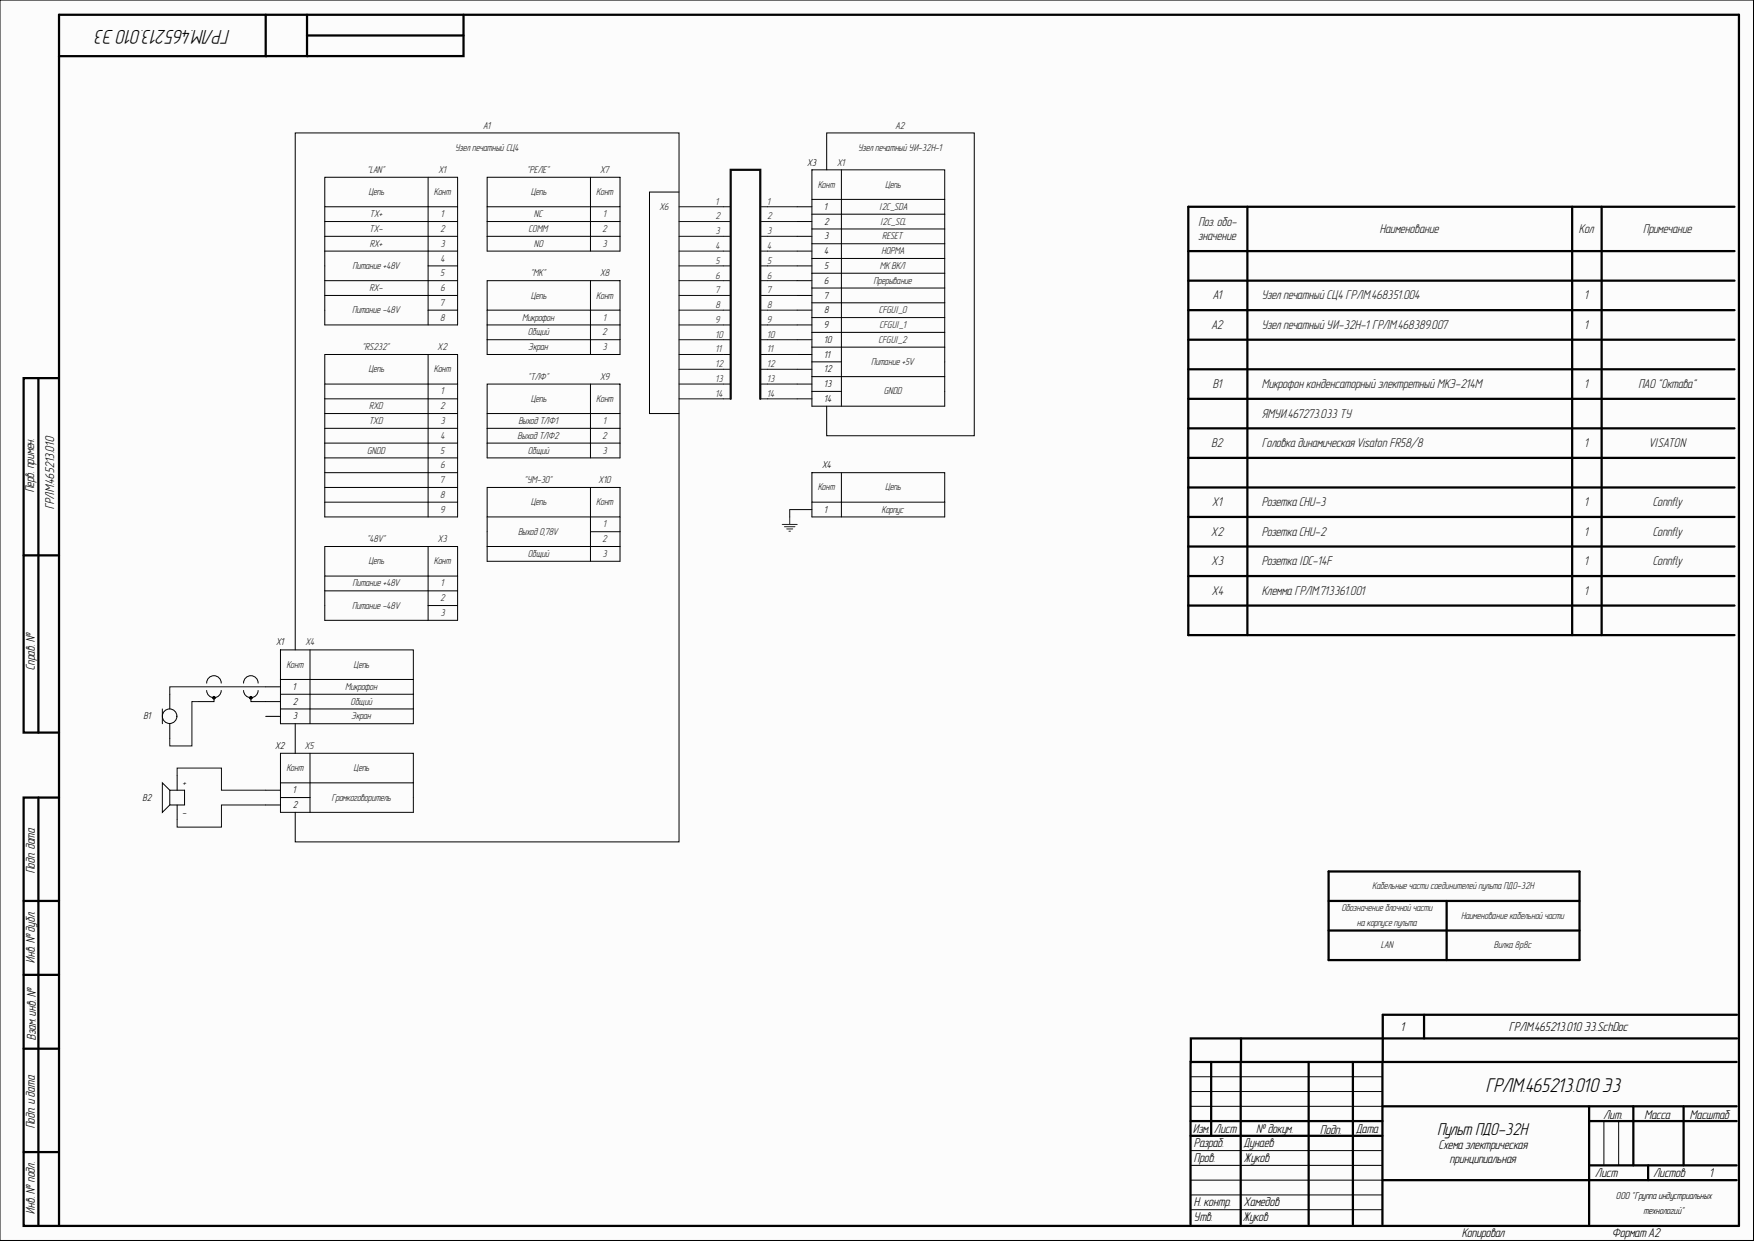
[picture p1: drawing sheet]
<svg xmlns="http://www.w3.org/2000/svg" width="594mm" height="420mm" viewBox="0 0 594 420" stroke-linecap="round" stroke-linejoin="round" font-family="sans-serif">
<path d="M0 0h592.9v419.3h-592.9z" fill="#fcfcfc" stroke="#000" stroke-width=".34"/>
<g fill="none" stroke="#000" stroke-width=".76">
<path d="M20 5h568v409.4h-568zM89.8 5v14h-69.8M103.8 5v14h-14M103.8 12h52.9M156.7 5v14h-52.9M421.8 69.9v144.8M531.6 69.9v144.8M541.5 69.9v144.8M586.5 69.9h-184.7v144.8h184.7M401.8 84.9h184.7M401.8 94.9h184.7M401.8 104.8h184.7"/>
<path d="M401.8 114.8h184.7M13 127.8v119.8M20 127.8h-12v119.8h12M401.8 124.8h184.7M401.8 134.8h184.7M401.8 144.8h184.7M401.8 154.8h184.7M401.8 164.8h184.7M401.8 174.7h184.7M8 187.7h12M401.8 184.7h184.7M401.8 194.7h184.7"/>
<path d="M401.8 204.7h184.7M13 269.6v144.8M20 269.6h-12v144.8h12M449.2 294.6h84.9v29.9h-84.9zM8 304.5h12M449.2 304.5h84.9M449.2 314.5h84.9M489.1 304.5v20M8 329.5h12M8 354.5h12M409.5 359v24.9M419.5 359v54.9"/>
<path d="M419.6 351v8M442.5 359v54.9M457.4 359v54.9M467.4 359v54.9M481.5 343v8M587.2 359h-184.7v54.9M587.3 351h-184.7v8M587.3 343h-119.8v16M402.5 379h64.9M467.4 374h119.8M537.3 374v39.9M537.3 379h49.9"/>
<path d="M552.3 374v19.9M569.2 374v19.9M8 389.4h12M402.5 383.9h64.9M467.4 398.9h119.8M537.3 393.9h49.9M557.3 393.9v5"/>
</g>
<g fill="none" stroke="#000" stroke-width=".34">
<path d="M109.8 59.9h44.9v10h-44.9zM144.8 59.9v49.9M164.7 59.9h44.9v10h-44.9zM199.6 59.9v25M274.5 57.4h44.9v10h-44.9zM279.5 57.4v-12.5h49.9v102.4h-49.9v-10M284.5 57.4v79.9M109.8 74.9h44.9M109.8 79.9h44.9M109.8 69.9v39.9h44.9v-39.9M164.7 74.9h44.9M164.7 79.9h44.9"/>
<path d="M164.7 69.9v15h44.9v-15M229.6 64.9h-10v74.9h10M269.5 69.9h5M269.5 74.9h5M269.5 79.9h5M274.5 77.4h44.9M274.5 72.4h44.9M274.5 67.4v69.9h44.9v-69.9M109.8 84.9h44.9M109.8 94.9h44.9M109.8 99.9h44.9M144.8 89.9h9.9"/>
<path d="M164.7 94.9h44.9v9.9h-44.9zM199.6 94.9v24.9M269.5 84.9h5M269.5 89.9h5M269.5 94.9h5M269.5 99.9h5M274.5 97.4h44.9M274.5 87.4h44.9M274.5 82.4h44.9M274.5 92.4h44.9M109.8 119.8h44.9v10h-44.9zM144.8 104.8h9.9"/>
<path d="M144.8 119.8v54.9M164.7 109.8h44.9M164.7 114.8h44.9M164.7 104.8v15h44.9v-15M269.5 104.8h5M269.5 109.8h5M269.5 114.8h5M269.5 119.8h5M274.5 102.4h44.9M274.5 107.3h44.9M274.5 112.3h44.9M274.5 117.3h44.9"/>
<path d="M109.8 134.8h44.9M109.8 129.8v44.9h44.9v-44.9M109.8 139.8h44.9M164.7 129.8h44.9v10h-44.9zM164.7 139.8v15h44.9v-15M199.6 129.8v25M269.5 124.8h5M269.5 129.8h5M269.5 134.8h5M274.5 127.3h44.9M274.5 122.3h10M274.5 132.3h10"/>
<path d="M109.8 144.8h44.9M109.8 149.8h44.9M109.8 154.8h44.9M109.8 159.8h44.9M164.7 144.8h44.9M164.7 149.8h44.9M274.5 159.8h44.9v9.9h-44.9zM284.5 159.8v14.9M109.8 164.8h44.9M109.8 169.7h44.9M164.7 164.8h44.9v9.9h-44.9zM164.7 174.7v15h44.9v-15"/>
<path d="M199.6 164.8v24.9M199.6 179.7h10M269.5 172.3h5M274.5 169.7v5h44.9v-5M109.8 184.7h44.9v10h-44.9zM109.8 194.7v15h44.9v-15M109.8 199.7h44.9M144.8 184.7v25M164.7 184.7h44.9M94.8 219.7h45v10h-45zM99.8 219.7v-174.8h129.8v239.7h-129.8v-10M104.8 219.7v24.9"/>
<path d="M144.8 204.7h9.9M54.9 239.6v5M57.4 234.7v4.9M72.4 235.9v1.3h-5M74.8 230.9a2.46 2.46 0 0 0-2.5-2.5 2.46 2.46 0 0 0-2.4 2.5M74.8 233.4a2.46 2.46 0 0 1-2.5 2.4 2.46 2.46 0 0 1-2.4-2.4M84.8 235.9v1.3h10M87.3 230.9a2.46 2.46 0 0 0-2.5-2.5 2.46 2.46 0 0 0-2.4 2.5M87.3 233.4a2.46 2.46 0 0 1-2.5 2.4 2.46 2.46 0 0 1-2.4-2.4M89.8 232.2h5M94.8 234.7h45M94.8 239.6h45"/>
<path d="M94.8 229.7v14.9h45v-14.9M57.4 244.6v5M89.8 242.1h5M94.8 254.6h45v10h-45zM99.8 244.6v10M104.8 254.6v20M57.4 267.1h5v5h-5zM57.4 267.1l-2.5-2.5v10l2.5-2.5M59.9 262.1v5M59.9 272.1v5M89.8 267.1h5M89.8 272.1h5"/>
<path d="M94.8 264.6v10h45v-10M94.8 269.6h10M534.1 294.6v5M402.5 364h64.9M402.5 369h64.9M402.5 374h64.9M542.3 379v14.9M547.3 379v14.9M402.5 388.9h64.9M402.5 393.9h64.9M402.5 398.9h64.9M8 414.4h5"/>
<path d="M402.5 403.9h64.9M402.5 408.9h64.9"/>
<circle cx="57.4" cy="242.1" r="2.46"/>
</g>
<g fill="none" stroke="#0e0e0e" stroke-width=".34">
<path d="M229.6 69.9h17.5M229.6 74.9h17.5M229.6 79.9h17.5M257 69.9h12.5M257 74.9h12.5M257 79.9h12.5M229.6 84.9h17.5M229.6 89.9h17.5M229.6 94.9h17.5M229.6 99.9h17.5M257 84.9h12.5M257 89.9h12.5"/>
<path d="M257 94.9h12.5M257 99.9h12.5M229.6 104.8h17.5M229.6 109.8h17.5M229.6 114.8h17.5M229.6 119.8h17.5M257 104.8h12.5M257 109.8h12.5M257 114.8h12.5M257 119.8h12.5M229.6 124.8h17.5M229.6 129.8h17.5"/>
<path d="M229.6 134.8h17.5M257 124.8h12.5M257 129.8h12.5M257 134.8h12.5M269.5 172.3h-2.5v2.4M67.4 237.2h-2.5v14.9h-7.5v-2.5M89.8 232.2h-32.4v2.5M59.9 262.1v-2.5h15v7.5h14.9M89.8 272.1h-14.9v7.5h-15v-2.5"/>
</g>
<path d="M264.5 177.3h5M265.2 178h3.6M266 178.8h2M266.8 179.6h.5M267 174.7v2.6" fill="none" stroke="#262626" stroke-width=".34"/>
<g fill="#000" stroke="#000" stroke-width=".34">
<circle cx="72.3" cy="235.9" r=".46"/>
<circle cx="84.8" cy="235.9" r=".46"/>
</g>
<path d="M247.1 134.8v-77.4h9.9v77.4" fill="none" stroke="#0e0e0e" stroke-width=".76"/>
<g font-size="6.8" fill="#010101">
<text x="77.8" y="10.2" transform="rotate(-180 77.8 10.2)">ГРЛМ.465213.010 Э3</text>
<text x="502.4" y="369">ГРЛМ.465213.010Э3</text>
</g>
<text font-size="5.8" fill="#010101" x="486.1" y="383.7">Пульт ПДО-32Н</text>
<g font-size="4.3" fill="#1c1c1c">
<text x="405.3" y="76.2">Поз. обо-</text>
<text x="405.3" y="81.2">значение</text>
<text x="466.7" y="78.7">Наименование</text>
<text x="534" y="78.7">Кол</text>
<text x="555.7" y="78.7">Примечание</text>
<text x="410.1" y="101.2">A1</text>
<text x="426.7" y="101.2">Узелпечатный СЦ4 ГРЛМ.468351.004</text>
<text x="535.8" y="101.2">1</text>
<text x="409.7" y="111.2">A2</text>
<text x="426.7" y="111.2">Узелпечатный УИ-32Н-1 ГРЛМ.468389.007</text>
<text x="535.8" y="111.2">1</text>
<text x="410.1" y="131.1">B1</text>
<text x="426.7" y="131.1">Микрофон конденсаторный электретный МКЭ-214М</text>
<text x="535.8" y="131.1">1</text>
<text x="554.1" y="131.1">ПАО &quot;Октава&quot;</text>
<text x="426.7" y="141.2">ЯМУИ.467273.033 ТУ</text>
<text x="409.7" y="151.1">B2</text>
<text x="426.7" y="151.1">Головка динамическая Visaton FR58/8</text>
<text x="535.8" y="151.1">1</text>
<text x="557.7" y="151.1">VISATON</text>
<text x="410" y="171.1">X1</text>
<text x="426.7" y="171.1">Розетка CHU-3</text>
<text x="535.8" y="171.1">1</text>
<text x="559" y="171.1">Connfly</text>
<text x="409.6" y="181.1">X2</text>
<text x="426.7" y="181.1">Розетка CHU-2</text>
<text x="535.8" y="181.1">1</text>
<text x="559" y="181.1">Connfly</text>
<text x="409.7" y="191">X3</text>
<text x="426.7" y="191">Розетка IDC-14F</text>
<text x="535.8" y="191">1</text>
<text x="559" y="191">Connfly</text>
<text x="409.9" y="201">X4</text>
<text x="426.7" y="201">Клемма ГРЛМ.713361.001</text>
<text x="535.8" y="201">1</text>
</g>
<g font-size="4.3" fill="#010101">
<text x="11.6" y="166.4" transform="rotate(-90 11.6 166.4)">Перв. примен.</text>
<text x="18.3" y="172.2" transform="rotate(-90 18.3 172.2)">ГРЛМ.465213.010</text>
<text x="11.8" y="226.5" transform="rotate(-90 11.8 226.5)">Справ. №</text>
<text x="11.8" y="295.2" transform="rotate(-90 11.8 295.2)">Подп. дата</text>
<text x="11.8" y="325.5" transform="rotate(-90 11.8 325.5)">Инв. №дубл.</text>
<text x="12.1" y="351.5" transform="rotate(-90 12.1 351.5)">Взам. инв. №</text>
<text x="473.8" y="348.4">1</text>
<text x="510.3" y="348.4">ГРЛМ.465213.010Э3.SchDoc</text>
<text x="11.8" y="381.4" transform="rotate(-90 11.8 381.4)">Подп. и дата</text>
<text x="403.4" y="382.9">Изм.</text>
<text x="410.7" y="382.9">Лист</text>
<text x="424.9" y="382.9">№докум.</text>
<text x="446.5" y="383.2">Подп.</text>
<text x="458.7" y="382.9">Дата</text>
<text x="542.2" y="378.1">Лит.</text>
<text x="556.1" y="378.1">Масса</text>
<text x="571.5" y="378.1">Масштаб</text>
<text x="403.8" y="387.8">Разраб.</text>
<text x="420.7" y="387.8">Дунаев</text>
<text x="486.5" y="388.3">Схема электрическая</text>
<text x="403.8" y="392.8">Пров.</text>
<text x="420.7" y="392.8">Жуков</text>
<text x="490.4" y="393.3">принципиальная</text>
<text x="539.5" y="397.9">Лист</text>
<text x="559.1" y="397.9">Листов</text>
<text x="578.1" y="397.9">1</text>
<text x="403.8" y="407.7">Н. контр.</text>
<text x="420.7" y="407.7">Хамедов</text>
<text x="11.8" y="410.3" transform="rotate(-90 11.8 410.3)">Инв. №подл.</text>
<text x="403.8" y="412.7">Утв.</text>
<text x="420.3" y="412.7">Жуков</text>
<text x="494.3" y="418.2">Копировал</text>
<text x="545.2" y="418.2">Формат А2</text>
</g>
<g font-size="3.4" fill="#1c1c1c">
<text x="163.5" y="43.4">A1</text>
<text x="302.9" y="43.4">А2</text>
<text x="154" y="51">Узел печатный СЦ4</text>
<text x="290.2" y="51">Узел печатный УИ-32Н-1</text>
<text x="124.2" y="58.5">&quot;LAN&quot;</text>
<text x="148.3" y="58.5">X1</text>
<text x="178.2" y="58.5">&quot;РЕЛЕ&quot;</text>
<text x="203" y="58.5">X7</text>
<text x="283.1" y="56">X1</text>
<text x="124.7" y="65.9">Цепь</text>
<text x="146.8" y="65.9">Конт</text>
<text x="179.6" y="65.9">Цепь</text>
<text x="201.7" y="65.9">Конт</text>
<text x="276.6" y="63.5">Конт</text>
<text x="299.4" y="63.5">Цепь</text>
<text x="223.1" y="70.9">X6</text>
<text x="297.4" y="70.9">I2C_SDA</text>
<text x="125.2" y="73.5">TX+</text>
<text x="149.2" y="73.5">1</text>
<text x="180.6" y="73.5">NC</text>
<text x="204.1" y="73.5">1</text>
<text x="297.7" y="75.9">I2C_SCL</text>
<text x="125.1" y="78.4">TX-</text>
<text x="125.2" y="83.4">RX+</text>
<text x="148.9" y="78.4">2</text>
<text x="149" y="83.4">3</text>
<text x="178.8" y="78.4">COMM</text>
<text x="180.6" y="83.4">NO</text>
<text x="203.8" y="78.4">2</text>
<text x="203.8" y="83.4">3</text>
<text x="298.3" y="80.9">RESET</text>
<text x="149.1" y="88.4">4</text>
<text x="298.2" y="85.9">НОРМА</text>
<text x="119.2" y="90.9">Питание +48V</text>
<text x="148.9" y="93.4">5</text>
<text x="179.5" y="93.4">&quot;МК&quot;</text>
<text x="203" y="93.4">X8</text>
<text x="295.5" y="95.9">Прерывание</text>
<text x="297.6" y="90.9">МКВКЛ</text>
<text x="125.1" y="98.4">RX-</text>
<text x="149" y="98.4">6</text>
<text x="179.6" y="100.9">Цепь</text>
<text x="201.7" y="100.9">Конт</text>
<text x="119.2" y="105.9">Питание -48V</text>
<text x="148.9" y="103.4">7</text>
<text x="297.2" y="105.9">CFGUI_0</text>
<text x="148.9" y="108.4">8</text>
<text x="176.6" y="108.4">Микрофон</text>
<text x="178.6" y="113.4">Общий</text>
<text x="203.8" y="113.4">2</text>
<text x="204.1" y="108.4">1</text>
<text x="297.5" y="110.9">CFGUI_1</text>
<text x="122.5" y="118.3">&quot;RS232&quot;</text>
<text x="148.1" y="118.3">X2</text>
<text x="178.8" y="118.3">Экран</text>
<text x="203.8" y="118.3">3</text>
<text x="297.2" y="115.9">CFGUI_2</text>
<text x="124.7" y="125.9">Цепь</text>
<text x="146.8" y="125.9">Конт</text>
<text x="294.7" y="123.3">Питание +5V</text>
<text x="178.6" y="128.3">&quot;ТЛФ&quot;</text>
<text x="203.1" y="128.3">X9</text>
<text x="149.2" y="133.3">1</text>
<text x="179.6" y="135.8">Цепь</text>
<text x="201.7" y="135.8">Конт</text>
<text x="298.9" y="133.3">GNDD</text>
<text x="124.9" y="143.4">TXD</text>
<text x="124.9" y="138.3">RXD</text>
<text x="148.9" y="138.3">2</text>
<text x="149" y="143.4">3</text>
<text x="175.4" y="143.4">ВыходТЛФ1</text>
<text x="204.1" y="143.4">1</text>
<text x="149.1" y="148.4">4</text>
<text x="175.1" y="148.4">ВыходТЛФ2</text>
<text x="203.8" y="148.4">2</text>
<text x="124.2" y="153.3">GNDD</text>
<text x="148.9" y="153.3">5</text>
<text x="178.6" y="153.3">Общий</text>
<text x="203.8" y="153.3">3</text>
<text x="149" y="158.3">6</text>
<text x="148.9" y="163.3">7</text>
<text x="177.4" y="163.3">&quot;УМ-30&quot;</text>
<text x="202.5" y="163.3">X10</text>
<text x="276.6" y="165.8">Конт</text>
<text x="299.4" y="165.8">Цепь</text>
<text x="148.9" y="168.3">8</text>
<text x="149" y="173.3">9</text>
<text x="179.6" y="170.8">Цепь</text>
<text x="201.7" y="170.8">Конт</text>
<text x="298.2" y="173.3">Корпус</text>
<text x="204.1" y="178.3">1</text>
<text x="124.2" y="183.3">&quot;48V&quot;</text>
<text x="148.2" y="183.3">X3</text>
<text x="175.3" y="180.7">Выход0,78V</text>
<text x="203.8" y="183.3">2</text>
<text x="124.7" y="190.8">Цепь</text>
<text x="146.8" y="190.8">Конт</text>
<text x="178.6" y="188.3">Общий</text>
<text x="203.8" y="188.3">3</text>
<text x="119.2" y="198.2">Питание +48V</text>
<text x="148.9" y="203.2">2</text>
<text x="149.2" y="198.2">1</text>
<text x="119.2" y="205.8">Питание -48V</text>
<text x="149" y="208.2">3</text>
<text x="103.4" y="218.2">X4</text>
<text x="96.9" y="225.7">Конт</text>
<text x="119.7" y="225.7">Цепь</text>
<text x="116.8" y="233.2">Микрофон</text>
<text x="118.7" y="238.2">Общий</text>
<text x="119" y="243.2">Экран</text>
<text x="103.2" y="253.2">X5</text>
<text x="96.9" y="260.6">Конт</text>
<text x="119.7" y="260.6">Цепь</text>
<text x="112.2" y="270.7">Громкоговоритель</text>
<text x="464.1" y="300.6">Кабельные части соединителей пульта ПДО-32Н</text>
<text x="453.7" y="308">Обозначение блочной части</text>
<text x="494.2" y="310.6">Наименование кабельной части</text>
<text x="458.9" y="313.1">на корпусе пульта</text>
<text x="467" y="320.6">LAN</text>
<text x="505.2" y="320.6">Вилка 8p8c</text>
</g>
<g font-size="3.4">
<text x="273" y="56">X3</text>
<text x="278.8" y="70.9">1</text>
<text x="278.8" y="75.9">2</text>
<text x="278.8" y="80.9">3</text>
<text x="278.8" y="85.9">4</text>
<text x="278.8" y="90.9">5</text>
<text x="278.8" y="95.9">6</text>
<text x="278.8" y="100.9">7</text>
<text x="278.8" y="105.9">8</text>
<text x="278.8" y="110.9">9</text>
<text x="278.8" y="115.9">10</text>
<text x="278.8" y="120.9">11</text>
<text x="278.8" y="125.9">12</text>
<text x="278.8" y="130.9">13</text>
<text x="278.8" y="135.8">14</text>
<text x="278.1" y="158.3">X4</text>
<text x="278.8" y="173.3">1</text>
<text x="93.5" y="218.2">X1</text>
<text x="99.1" y="233.2">1</text>
<text x="99.1" y="238.2">2</text>
<text x="48.6" y="243.2">B1</text>
<text x="99.1" y="243.2">3</text>
<text x="93.1" y="253.2">X2</text>
<text x="61.8" y="265.6">+</text>
<text x="99.1" y="268.1">1</text>
<text x="48.3" y="270.7">B2</text>
<text x="61.7" y="275.7">-</text>
<text x="99.1" y="273.1">2</text>
</g>
<g font-size="3.4" fill="#262626">
<text x="242" y="69.1">1</text>
<text x="259.5" y="69.1">1</text>
<text x="242" y="74.1">2</text>
<text x="259.5" y="74.1">2</text>
<text x="242" y="79.1">3</text>
<text x="259.5" y="79.1">3</text>
<text x="242" y="84.1">4</text>
<text x="242" y="89.1">5</text>
<text x="259.5" y="84.1">4</text>
<text x="259.5" y="89.1">5</text>
<text x="242" y="94.2">6</text>
<text x="259.5" y="94.2">6</text>
<text x="242" y="99.2">7</text>
<text x="259.5" y="99.2">7</text>
<text x="242" y="104.1">8</text>
<text x="259.5" y="104.1">8</text>
<text x="242" y="109.1">9</text>
<text x="259.5" y="109.1">9</text>
<text x="242" y="114.1">10</text>
<text x="242" y="119.1">11</text>
<text x="259.5" y="114.1">10</text>
<text x="259.5" y="119.1">11</text>
<text x="242" y="124.1">12</text>
<text x="259.5" y="124.1">12</text>
<text x="242" y="129.1">13</text>
<text x="259.5" y="129.1">13</text>
<text x="242" y="134.1">14</text>
<text x="259.5" y="134.1">14</text>
</g>
<g font-size="3.4" fill="#010101">
<text x="546.5" y="405.4">ООО &quot;Группа индустриальных</text>
<text x="555.8" y="410.4">технологий&quot;</text>
</g>
</svg>
